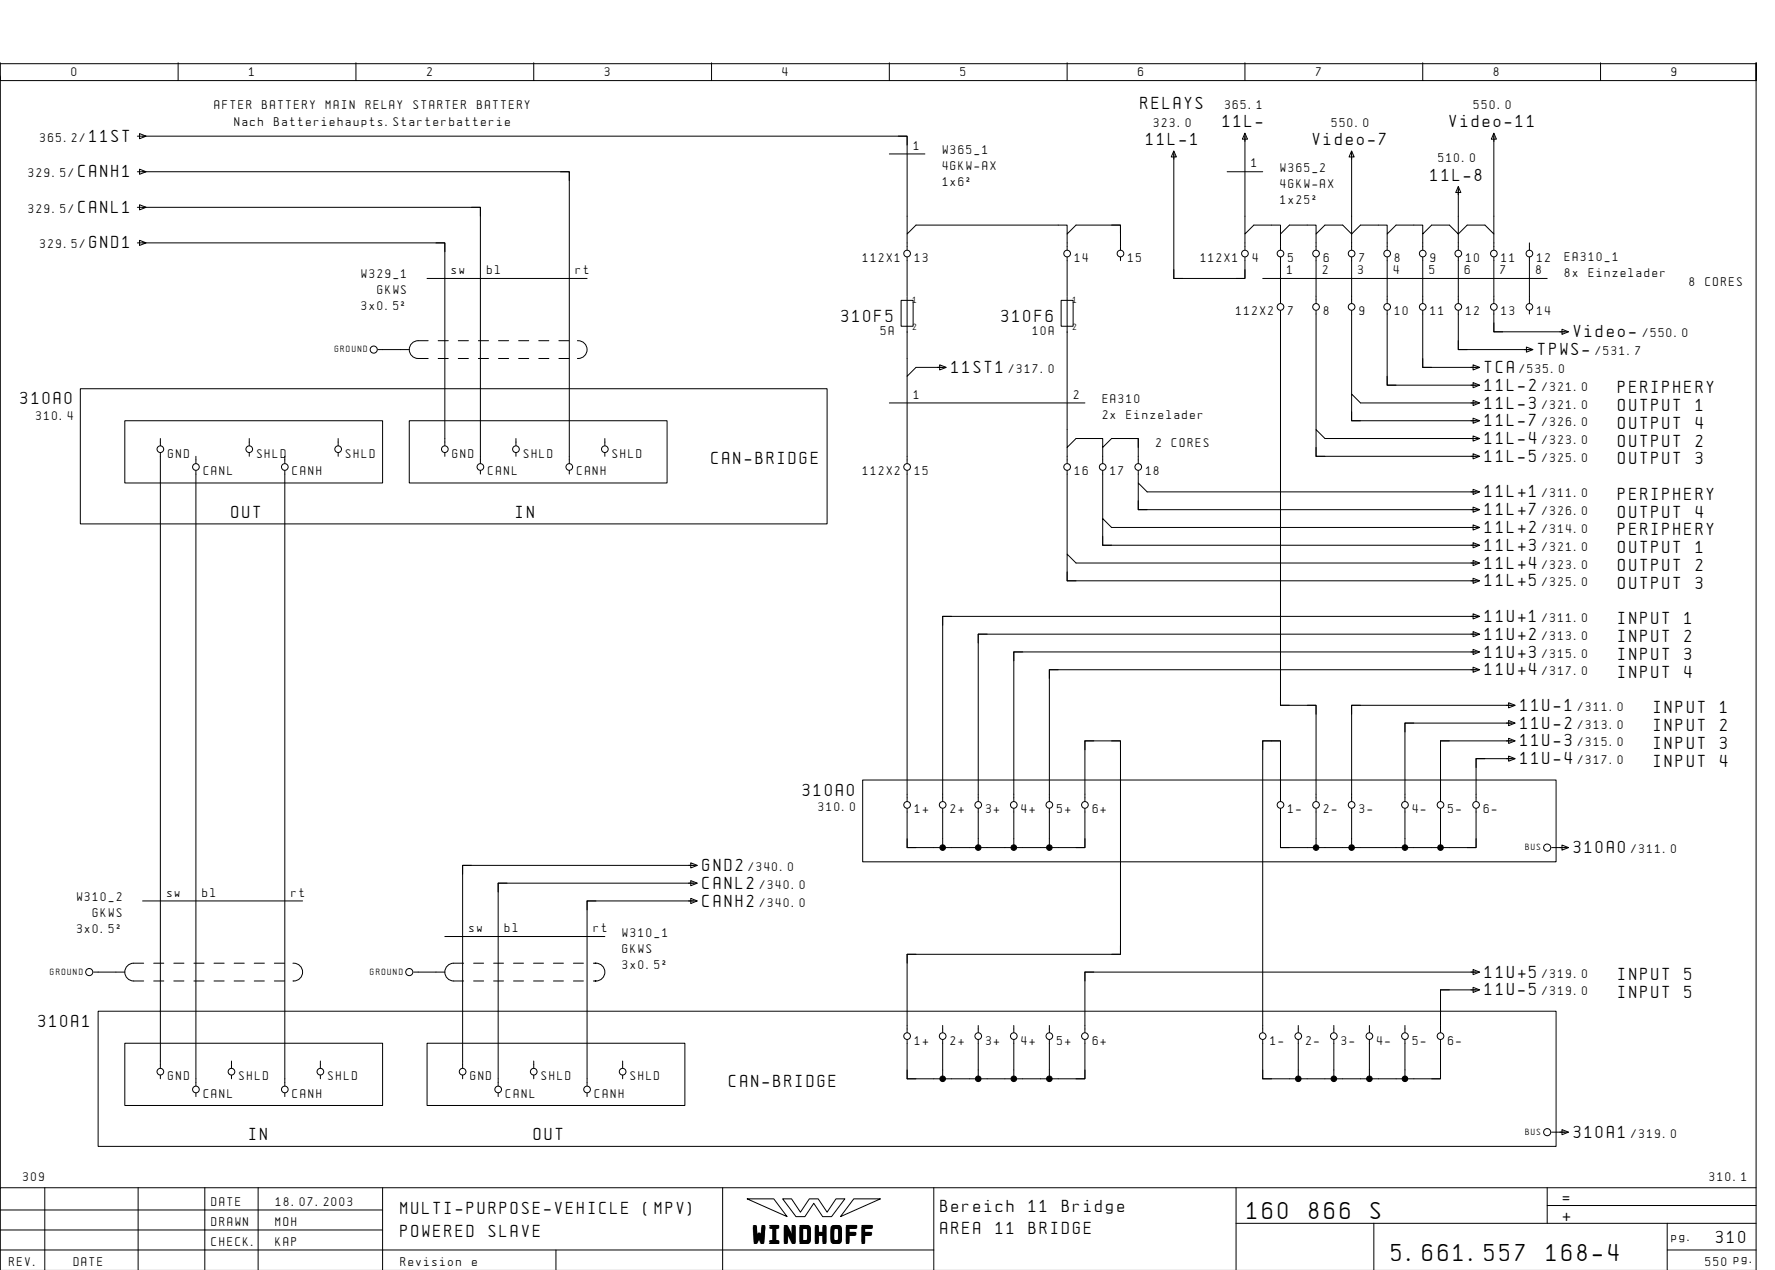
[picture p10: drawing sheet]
<svg xmlns="http://www.w3.org/2000/svg" width="399mm" height="286mm" viewBox="0 0 399 286" stroke-linecap="round" stroke-linejoin="round" font-family="sans-serif">
<g fill="none" stroke="#000" stroke-width=".22">
<path d="M.1 14.1v4h395v-4v271.6M.1 17.1v250M.1 14.3h395M40.1 14.1v4M80.1 14.1v4M120.1 14.1v4M160.1 14.1v4M200.1 14.1v4M240.1 14.1v4M280.1 14.1v4M320.1 14.1v4M360.1 14.1v4"/>
<path d="M30.9 30.6h1.9M30.9 38.6h1.9M31.4 30l1.5 .6-1.5 .6zM31.4 38l1.5 .6-1.5 .6zM32.1 38.6h96v65.6M32.1 30.6h172v22l2-2h34v2l2-2h10v5.6M126.1 38.6h2v2M200.1 34.6h8M202.1 30.6h2v2M264.1 34.1v28.5h16v-4.8M264.1 33.9l.6 1.4h-1.2zM276.1 38.6h8"/>
<path d="M280.1 29.9l.5 1.4h-1.1zM280.1 30v22.6l2-2h4h2v2l2-2h6v2l2-2h4l2 2v-18.5M304.1 33.9l.6 1.4h-1.2zM336.1 29.9l.6 1.4h-1.2zM336.1 30v22.6l-2-2h-4l-2 2v3.6M30.9 46.6h1.9M30.9 54.6h1.9M31.4 46l1.5 .6-1.5 .6zM31.4 54l1.5 .6-1.5 .6zM32.1 54.6h68v45.6M32.1 46.6h76v57.6M98.1 54.6h2v2"/>
<path d="M106.1 46.6h2v2M204.1 57.8v8.8M204.1 52.6v3.6M240.1 57.8v8.8M240.1 52.6v3.6M250.1 50.6h2v2M252.1 57.8v.8M280.1 52.6v3.6M288.1 52.6v3.6M288.1 57.8v10.4M296.1 52.6v3.6M296.1 57.8v10.4"/>
<path d="M304.1 57.8v10.4M312.1 52.6v3.6M312.1 57.8v10.4M320.1 52.6v3.6M320.1 57.8v10.4M328.1 42v10.6l-2-2h-4l-2 2v-2h-6l-2 2v-2h-6l-2 2v3.6M328.1 57.8v10.4M328.1 41.9l.6 1.4h-1.2zM336.1 52.6v3.6M336.1 57.8v10.4M344.1 54.6v1.6M344.1 57.8v10.4"/>
<path d="M85.1 78.6h7M96.1 62.6h36M96.3 76.6h-2.2a2 2 0 0 0-2 2 2 2 0 0 0 2 2h2.2M98.6 76.6h2.2M103.1 76.6h2.3M107.6 76.6h2.3M112.1 76.6h2.3M116.7 76.6h2.2M121.2 76.6h2.3M125.7 76.6h2.3M129.9 76.6a2.01 2.01 0 0 1 2.2 2 2.01 2.01 0 0 1-2.2 2M202.7 67.5h2.7v5.9h-2.7z"/>
<path d="M204.1 66.8v17.8l2-2h6.7M238.7 67.5h2.7v5.9h-2.7zM240.1 66.8v33.8l2-2h6v2l2-2h6v5.6M264.1 60.6v2h2M280.1 60.6v2h-2M284.1 62.6h64M288.1 69.8v88.8h8v21.6M296.1 69.8v26.8M304.1 69.8v18.8M312.1 69.8v16.8h20.6M320.1 69.8v12.8h12.6M328.1 69.8v8.8h16.6"/>
<path d="M328.1 76.6v2h2M336.1 72.6v2h2M336.1 69.8v4.8h16.6M343.4 78l1.5 .6-1.5 .6zM344.1 69.8v.8M351.4 74l1.5 .6-1.5 .6zM18.1 87.4h168v30.4h-168zM28.1 94.6h58v14h-58zM36.1 98.6v1.6M56.1 98.6v1.6M76.1 98.6v1.6M92.1 94.6h58v14h-58z"/>
<path d="M98.6 80.6h2.2M103.1 80.6h2.3M107.6 80.6h2.3M112.1 80.6h2.3M116.1 98.6v1.6M116.7 80.6h2.2M121.2 80.6h2.3M125.7 80.6h2.3M136.1 98.6v1.6M200.1 90.6h44M204.1 84.6v19.6M211.4 82l1.5 .6-1.5 .6z"/>
<path d="M254.1 98.6h2v2M304.1 92.6v2h28.6M312.1 84.6v2h2M320.1 80.6v2h2M331.4 82l1.5 .6-1.5 .6zM331.4 86l1.5 .6-1.5 .6zM331.4 90l1.5 .6-1.5 .6zM331.4 94l1.5 .6-1.5 .6zM331.4 98l1.5 .6-1.5 .6zM332.7 98.6h-34.6l-2-2v6h2M332.7 90.6h-26.6l-2-2v6h2M36.1 101.8v138.4"/>
<path d="M44.1 102.6v1.6M44.1 105.8v138.4M56.1 101.8v.8M64.1 102.6v1.6M64.1 105.8v138.4M76.1 101.8v.8M100.1 101.8v.8M108.1 105.8v.8M116.1 101.8v.8M128.1 105.8v.8M136.1 101.8v.8M204.1 105.8v74.4"/>
<path d="M240.1 105.8v18.8M240.1 100.6v3.6M248.1 100.6v3.6M248.1 105.8v10.8M256.1 105.8v2.8M256.1 112.6v2h76.6M296.1 100.6v2h36.6M331.4 102l1.5 .6-1.5 .6zM331.4 110l1.5 .6-1.5 .6zM331.4 114l1.5 .6-1.5 .6zM331.4 118l1.5 .6-1.5 .6zM332.7 118.6h-82.6l-2-2v6h2"/>
<path d="M332.7 110.6h-74.6l-2-2v6h2M214.1 138.6h-2v2M240.1 128.6v2h92.6M248.1 120.6v2h84.6M331.4 122l1.5 .6-1.5 .6zM331.4 126l1.5 .6-1.5 .6zM331.4 130l1.5 .6-1.5 .6zM331.4 138l1.5 .6-1.5 .6zM332.7 126.6h-90.6l-2-2v6h2M332.7 138.6h-120.6v41.6M222.1 142.6h-2v2M230.1 146.6h-2v2"/>
<path d="M238.1 150.6h-2v2M288.1 156.6v2h2M294.1 158.6h2v2M306.1 158.6h-2v2M331.4 142l1.5 .6-1.5 .6zM331.4 146l1.5 .6-1.5 .6zM331.4 150l1.5 .6-1.5 .6zM332.7 142.6h-112.6v37.6M332.7 146.6h-104.6v33.6M332.7 150.6h-96.6v29.6M339.4 158l1.5 .6-1.5 .6zM340.8 158.6h-36.7v21.6"/>
<path d="M194.1 175.4h156v18.4h-156zM246.1 166.6h-2v2M250.1 166.6h2v2M284.1 168.6v-2h4v2M318.1 162.6h-2v2M326.1 166.6h-2v2M334.1 170.6h-2v2M339.4 162l1.5 .6-1.5 .6zM339.4 166l1.5 .6-1.5 .6zM339.4 170l1.5 .6-1.5 .6zM340.8 162.6h-24.7v17.6M340.8 166.6h-16.7v13.6"/>
<path d="M340.8 170.6h-8.7v9.6M106.1 194.6h-2v2M114.1 198.6h-2v2M155.4 194l1.5 .6-1.5 .6zM155.4 198l1.5 .6-1.5 .6zM156.8 194.6h-52.7v45.6M156.8 198.6h-44.7v45.6M204.1 181.8v8.8h40v-8.8M204.1 188.6v2h2M212.1 181.8v8.8M220.1 181.8v8.8M228.1 181.8v8.8"/>
<path d="M236.1 181.8v8.8M244.1 180.2v-13.6h8v48h-48v17.6M244.1 188.6v2h-2M288.1 188.6v2h2M288.1 180.2v-13.6h-4v65.6M288.1 181.8v8.8h44v-8.8M296.1 181.8v8.8M304.1 181.8v8.8M316.1 181.8v8.8M324.1 181.8v8.8M332.1 188.6v2h-2M349.1 190.6h3.6"/>
<path d="M351.4 190l1.5 .6-1.5 .6zM21.1 218.6h7M32.1 202.6h36M32.3 216.6h-2.2a2 2 0 0 0-2 2 2 2 0 0 0 2 2h2.2M34.6 216.6h2.3M39.1 216.6h2.3M43.6 216.6h2.3M48.1 216.6h2.3M52.7 216.6h2.3M57.2 216.6h2.3M61.7 216.6h2.3M65.9 216.6a2.01 2.01 0 0 1 2.2 2 2.01 2.01 0 0 1-2.2 2"/>
<path d="M93.1 218.6h7M100.1 210.6h36M104.3 216.6h-2.2a2 2 0 0 0-2 2 2 2 0 0 0 2 2h2.2M106.5 216.6h2.3M111 216.6h2.3M115.5 216.6h2.3M120 216.6h2.3M124.5 216.6h2.2M129 216.6h2.2M133.5 216.6h.6h-.2M134.1 216.6a2 2 0 0 1 2 2 2 2 0 0 1-2 2M134.1 202.6h-2v2"/>
<path d="M155.4 202l1.5 .6-1.5 .6zM156.8 202.6h-24.7v41.6M206.1 214.6h-2v2M246.1 218.6h-2v2M252.1 212.6v2h-2M331.4 218l1.5 .6-1.5 .6zM332.7 218.6h-88.6v13.6M22.1 227.4h328v30.4h-328zM28.1 234.6h58v14h-58zM34.6 220.6h2.3M39.1 220.6h2.3M43.6 220.6h2.3"/>
<path d="M48.1 220.6h2.3M52.1 238.6v1.6M52.7 220.6h2.3M57.2 220.6h2.3M61.7 220.6h2.3M72.1 238.6v1.6M96.1 234.6h58v14h-58zM106.5 220.6h2.3M111 220.6h2.3M115.5 220.6h2.3M120 220.6h2.3M120.1 238.6v1.6"/>
<path d="M124.5 220.6h2.2M129 220.6h2.2M133.5 220.6h.6h-.2M140.1 238.6v1.6M204.1 233.8v8.8h40v-8.8M212.1 230.6v1.6M212.1 233.8v8.8M220.1 230.6v1.6M220.1 233.8v8.8M228.1 230.6v1.6M228.1 233.8v8.8M236.1 230.6v1.6"/>
<path d="M236.1 233.8v8.8M284.1 233.8v8.8h34h6v-8.8M292.1 230.6v1.6M292.1 233.8v8.8M300.1 230.6v1.6M300.1 233.8v8.8M308.1 230.6v1.6M308.1 233.8v8.8M316.1 230.6v1.6M316.1 233.8v8.8M326.1 222.6h-2v2M331.4 222l1.5 .6-1.5 .6z"/>
<path d="M332.7 222.6h-8.6v9.6M36.1 241.8v.8M44.1 245.8v.8M52.1 241.8v.8M64.1 245.8v.8M72.1 241.8v.8M104.1 241.8v.8M112.1 245.8v.8M120.1 241.8v.8M132.1 245.8v.8M140.1 241.8v.8M204.1 240.6v2h2"/>
<path d="M244.1 240.6v2h-2M284.1 240.6v2h2M324.1 240.6v2h-2M351.4 254l1.5 .6-1.5 .6zM352.7 254.6h-3.6M10.1 267.1v18.5M31.1 267.1v18.5M46.1 267.1v18.6M58.1 267.1v18.6M86.1 272.1h-86M86.1 276.6h-86M86.1 267.1v18.6"/>
<path d="M162.6 267.1v18.6M168.1 269.6h6l3 4zM176.1 269.6h2l2 3 2-3h2l2 3 2-3h2l-3 4h-2l-2-3-2 3h-2zM192.1 269.6h6l-9 4zM210.1 267.1v18.6M278.1 275.1h117M278.1 267.1v18.6M309.1 275.1v10.6M348.1 271.1h47M348.1 267.1v8M375.1 275.1v10.6M395.1 267.1h-395v18.6"/>
<path d="M125.1 281.1v4.6M210.1 281.1h-210M375.1 281.1h20"/>
<circle cx="204.1" cy="57" r=".75"/>
<circle cx="240.1" cy="57" r=".75"/>
<circle cx="252.1" cy="57" r=".75"/>
<circle cx="280.1" cy="57" r=".75"/>
<circle cx="288.1" cy="57" r=".75"/>
<circle cx="296.1" cy="57" r=".75"/>
<circle cx="304.1" cy="57" r=".75"/>
<circle cx="312.1" cy="57" r=".75"/>
<circle cx="320.1" cy="57" r=".75"/>
<circle cx="328.1" cy="57" r=".75"/>
<circle cx="336.1" cy="57" r=".75"/>
<circle cx="344.1" cy="57" r=".75"/>
<circle cx="84.1" cy="78.6" r=".8"/>
<circle cx="288.1" cy="69" r=".75"/>
<circle cx="296.1" cy="69" r=".75"/>
<circle cx="304.1" cy="69" r=".75"/>
<circle cx="312.1" cy="69" r=".75"/>
<circle cx="320.1" cy="69" r=".75"/>
<circle cx="328.1" cy="69" r=".75"/>
<circle cx="336.1" cy="69" r=".75"/>
<circle cx="344.1" cy="69" r=".75"/>
<circle cx="36.1" cy="101" r=".75"/>
<circle cx="44.1" cy="105" r=".75"/>
<circle cx="56.1" cy="101" r=".75"/>
<circle cx="64.1" cy="105" r=".75"/>
<circle cx="76.1" cy="101" r=".75"/>
<circle cx="100.1" cy="101" r=".75"/>
<circle cx="108.1" cy="105" r=".75"/>
<circle cx="116.1" cy="101" r=".75"/>
<circle cx="128.1" cy="105" r=".75"/>
<circle cx="136.1" cy="101" r=".75"/>
<circle cx="204.1" cy="105" r=".75"/>
<circle cx="240.1" cy="105" r=".75"/>
<circle cx="248.1" cy="105" r=".75"/>
<circle cx="256.1" cy="105" r=".75"/>
<circle cx="204.1" cy="181" r=".75"/>
<circle cx="212.1" cy="181" r=".75"/>
<circle cx="220.1" cy="181" r=".75"/>
<circle cx="228.1" cy="181" r=".75"/>
<circle cx="236.1" cy="181" r=".75"/>
<circle cx="244.1" cy="181" r=".75"/>
<circle cx="288.1" cy="181" r=".75"/>
<circle cx="296.1" cy="181" r=".75"/>
<circle cx="304.1" cy="181" r=".75"/>
<circle cx="316.1" cy="181" r=".75"/>
<circle cx="324.1" cy="181" r=".75"/>
<circle cx="332.1" cy="181" r=".75"/>
<circle cx="348.1" cy="190.6" r=".8"/>
<circle cx="20.1" cy="218.6" r=".8"/>
<circle cx="92.1" cy="218.6" r=".8"/>
<circle cx="204.1" cy="233" r=".75"/>
<circle cx="212.1" cy="233" r=".75"/>
<circle cx="220.1" cy="233" r=".75"/>
<circle cx="228.1" cy="233" r=".75"/>
<circle cx="236.1" cy="233" r=".75"/>
<circle cx="244.1" cy="233" r=".75"/>
<circle cx="284.1" cy="233" r=".75"/>
<circle cx="292.1" cy="233" r=".75"/>
<circle cx="300.1" cy="233" r=".75"/>
<circle cx="308.1" cy="233" r=".75"/>
<circle cx="316.1" cy="233" r=".75"/>
<circle cx="324.1" cy="233" r=".75"/>
<circle cx="36.1" cy="241" r=".75"/>
<circle cx="44.1" cy="245" r=".75"/>
<circle cx="52.1" cy="241" r=".75"/>
<circle cx="64.1" cy="245" r=".75"/>
<circle cx="72.1" cy="241" r=".75"/>
<circle cx="104.1" cy="241" r=".75"/>
<circle cx="112.1" cy="245" r=".75"/>
<circle cx="120.1" cy="241" r=".75"/>
<circle cx="132.1" cy="245" r=".75"/>
<circle cx="140.1" cy="241" r=".75"/>
<circle cx="348.1" cy="254.6" r=".8"/>
</g>
<g fill="#000" stroke="#000" stroke-width=".22">
<circle cx="212.1" cy="190.6" r=".63"/>
<circle cx="220.1" cy="190.6" r=".62"/>
<circle cx="228.1" cy="190.6" r=".63"/>
<circle cx="236.1" cy="190.6" r=".63"/>
<circle cx="296.1" cy="190.6" r=".62"/>
<circle cx="304.1" cy="190.6" r=".63"/>
<circle cx="316.1" cy="190.6" r=".62"/>
<circle cx="324.1" cy="190.6" r=".62"/>
<circle cx="212.1" cy="242.6" r=".63"/>
<circle cx="220.1" cy="242.6" r=".62"/>
<circle cx="228.1" cy="242.6" r=".63"/>
<circle cx="236.1" cy="242.6" r=".63"/>
<circle cx="292.1" cy="242.6" r=".63"/>
<circle cx="300.1" cy="242.6" r=".63"/>
<circle cx="308.1" cy="242.6" r=".62"/>
<circle cx="316.1" cy="242.6" r=".62"/>
</g>
<g font-size="4.4">
<text x="280.6" y="274.1">160</text>
<text x="294.5" y="274.1">866</text>
<text x="308.4" y="274.1">S</text>
<text x="169.5" y="279.3">WINDHOFF</text>
<text x="313.1" y="283.6">5.661.557</text>
<text x="347.9" y="283.6">168-4</text>
</g>
<g font-size="3.1">
<text x="256.6" y="24.4">RELAYS</text>
<text x="275.1" y="28.6">11L-</text>
<text x="326.1" y="28.6">Video-11</text>
<text x="20.1" y="31.9">11ST</text>
<text x="257.9" y="32.6">11L-1</text>
<text x="295.4" y="32.6">Video-7</text>
<text x="17.6" y="39.9">CANH1</text>
<text x="321.9" y="40.6">11L-8</text>
<text x="17.6" y="47.9">CANL1</text>
<text x="20.1" y="55.9">GND1</text>
<text x="189.3" y="72.3">310F5</text>
<text x="225.3" y="72.3">310F6</text>
<text x="354.1" y="75.9">Video-</text>
<text x="214.1" y="83.9">11ST1</text>
<text x="334.1" y="83.9">TCA</text>
<text x="346.1" y="79.9">TPWS-</text>
<text x="334.1" y="87.9">11L-2</text>
<text x="364.1" y="88.4">PERIPHERY</text>
<text x="4.6" y="90.9">310A0</text>
<text x="334.1" y="91.9">11L-3</text>
<text x="334.1" y="95.9">11L-7</text>
<text x="364.1" y="92.4">OUTPUT</text>
<text x="381.5" y="92.4">1</text>
<text x="334.1" y="99.9">11L-4</text>
<text x="364.1" y="96.4">OUTPUT</text>
<text x="364.1" y="100.4">OUTPUT</text>
<text x="381.5" y="96.4">4</text>
<text x="381.5" y="100.4">2</text>
<text x="160.1" y="104.4">CAN-BRIDGE</text>
<text x="334.1" y="103.9">11L-5</text>
<text x="364.1" y="104.4">OUTPUT</text>
<text x="381.5" y="104.4">3</text>
<text x="334.1" y="111.9">11L+1</text>
<text x="364.1" y="112.4">PERIPHERY</text>
<text x="52.1" y="116.4">OUT</text>
<text x="116.1" y="116.4">IN</text>
<text x="334.1" y="115.9">11L+7</text>
<text x="334.1" y="119.9">11L+2</text>
<text x="364.1" y="116.4">OUTPUT</text>
<text x="381.5" y="116.4">4</text>
<text x="334.1" y="123.9">11L+3</text>
<text x="364.1" y="120.4">PERIPHERY</text>
<text x="364.1" y="124.4">OUTPUT</text>
<text x="381.5" y="124.4">1</text>
<text x="334.1" y="127.9">11L+4</text>
<text x="334.1" y="131.9">11L+5</text>
<text x="364.1" y="128.4">OUTPUT</text>
<text x="381.5" y="128.4">2</text>
<text x="364.1" y="132.4">OUTPUT</text>
<text x="381.5" y="132.4">3</text>
<text x="334.1" y="139.9">11U+1</text>
<text x="334.1" y="143.9">11U+2</text>
<text x="364.1" y="140.4">INPUT</text>
<text x="379" y="140.4">1</text>
<text x="334.1" y="147.9">11U+3</text>
<text x="364.1" y="144.4">INPUT</text>
<text x="364.1" y="148.4">INPUT</text>
<text x="379" y="144.4">2</text>
<text x="379" y="148.4">3</text>
<text x="334.1" y="151.9">11U+4</text>
<text x="364.1" y="152.4">INPUT</text>
<text x="379" y="152.4">4</text>
<text x="342.1" y="159.9">11U-1</text>
<text x="372.1" y="160.4">INPUT</text>
<text x="387" y="160.4">1</text>
<text x="342.1" y="163.9">11U-2</text>
<text x="342.1" y="167.9">11U-3</text>
<text x="372.1" y="164.4">INPUT</text>
<text x="387" y="164.4">2</text>
<text x="342.1" y="171.9">11U-4</text>
<text x="372.1" y="168.4">INPUT</text>
<text x="372.1" y="172.4">INPUT</text>
<text x="387" y="168.4">3</text>
<text x="387" y="172.4">4</text>
<text x="180.6" y="178.9">310A0</text>
<text x="354.1" y="191.9">310A0</text>
<text x="158.1" y="195.9">GND2</text>
<text x="158.1" y="199.9">CANL2</text>
<text x="158.1" y="203.9">CANH2</text>
<text x="334.1" y="219.9">11U+5</text>
<text x="364.1" y="220.4">INPUT</text>
<text x="379" y="220.4">5</text>
<text x="334.1" y="223.9">11U-5</text>
<text x="364.1" y="224.4">INPUT</text>
<text x="379" y="224.4">5</text>
<text x="8.6" y="230.9">310A1</text>
<text x="164.1" y="244.4">CAN-BRIDGE</text>
<text x="56.1" y="256.4">IN</text>
<text x="120.1" y="256.4">OUT</text>
<text x="354.1" y="255.9">310A1</text>
<text x="90.1" y="273.1">MULTI-PURPOSE-VEHICLE</text>
<text x="144.8" y="273.1">(MPV)</text>
<text x="211.6" y="272.6">Bereich</text>
<text x="231.5" y="272.6">11</text>
<text x="238.9" y="272.6">Bridge</text>
<text x="351.6" y="270.6">=</text>
<text x="351.6" y="274.6">+</text>
<text x="90.1" y="278.1">POWERED</text>
<text x="110" y="278.1">SLAVE</text>
<text x="211.6" y="277.6">AREA</text>
<text x="224" y="277.6">11</text>
<text x="231.5" y="277.6">BRIDGE</text>
<text x="386.1" y="279.6">310</text>
</g>
<g font-size="2.3">
<text x="16.1" y="17.1">0</text>
<text x="56.1" y="17.1">1</text>
<text x="96.1" y="17.1">2</text>
<text x="136.1" y="17.1">3</text>
<text x="176.1" y="17.1">4</text>
<text x="216.1" y="17.1">5</text>
<text x="256.1" y="17.1">6</text>
<text x="296.1" y="17.1">7</text>
<text x="336.1" y="17.1">8</text>
<text x="376.1" y="17.1">9</text>
<text x="48.3" y="24.4">AFTER</text>
<text x="52.7" y="28.4">Nach</text>
<text x="59" y="24.4">BATTERY</text>
<text x="61.7" y="28.4">Batteriehaupts.Starterbatterie</text>
<text x="73.3" y="24.4">MAIN</text>
<text x="82.3" y="24.4">RELAY</text>
<text x="93" y="24.4">STARTER</text>
<text x="107.4" y="24.4">BATTERY</text>
<text x="259.6" y="28.5">323.0</text>
<text x="275.6" y="24.5">365.1</text>
<text x="299.6" y="28.5">550.0</text>
<text x="331.6" y="24.5">550.0</text>
<text x="9" y="31.9">365.2/</text>
<text x="205.6" y="33.6">1</text>
<text x="212.1" y="34.6">W365_1</text>
<text x="6.4" y="39.9">329.5/</text>
<text x="212.1" y="38.2">4GKW-AX</text>
<text x="212.1" y="41.8">1x6˝</text>
<text x="281.6" y="37.6">1</text>
<text x="288.1" y="38.6">W365_2</text>
<text x="323.6" y="36.5">510.0</text>
<text x="6.4" y="47.9">329.5/</text>
<text x="288.1" y="42.2">4GKW-AX</text>
<text x="288.1" y="45.8">1x25˝</text>
<text x="9" y="55.9">329.5/</text>
<text x="194.1" y="58.9">112X1</text>
<text x="205.8" y="58.9">13</text>
<text x="241.8" y="58.9">14</text>
<text x="253.8" y="58.9">15</text>
<text x="270.1" y="58.9">112X1</text>
<text x="281.8" y="58.9">4</text>
<text x="289.8" y="58.9">5</text>
<text x="297.8" y="58.9">6</text>
<text x="305.8" y="58.9">7</text>
<text x="313.8" y="58.9">8</text>
<text x="321.8" y="58.9">9</text>
<text x="329.8" y="58.9">10</text>
<text x="337.8" y="58.9">11</text>
<text x="345.8" y="58.9">12</text>
<text x="352.1" y="58.6">EA310_1</text>
<text x="81.3" y="62.6">W329_1</text>
<text x="101.6" y="61.6">sw</text>
<text x="109.6" y="61.6">bl</text>
<text x="129.6" y="61.6">rt</text>
<text x="289.6" y="61.6">1</text>
<text x="297.6" y="61.6">2</text>
<text x="305.6" y="61.6">3</text>
<text x="313.6" y="61.6">4</text>
<text x="321.6" y="61.6">5</text>
<text x="329.6" y="61.6">6</text>
<text x="337.6" y="61.6">7</text>
<text x="345.6" y="61.6">8</text>
<text x="352.1" y="62.2">8x</text>
<text x="357.4" y="62.2">Einzelader</text>
<text x="380.1" y="64.4">8</text>
<text x="383.7" y="64.4">CORES</text>
<text x="81.3" y="69.8">3x0.5˝</text>
<text x="84.9" y="66.2">GKWS</text>
<text x="278.1" y="70.9">112X2</text>
<text x="289.8" y="70.9">7</text>
<text x="297.8" y="70.9">8</text>
<text x="305.8" y="70.9">9</text>
<text x="313.8" y="70.9">10</text>
<text x="321.8" y="70.9">11</text>
<text x="329.8" y="70.9">12</text>
<text x="337.8" y="70.9">13</text>
<text x="345.8" y="70.9">14</text>
<text x="198.1" y="75.4">5A</text>
<text x="232.4" y="75.4">10A</text>
<text x="369.6" y="75.9">/550.0</text>
<text x="227" y="83.9">/317.0</text>
<text x="341.8" y="83.9">/535.0</text>
<text x="359" y="79.9">/531.7</text>
<text x="205.6" y="89.6">1</text>
<text x="241.6" y="89.6">2</text>
<text x="347" y="87.9">/321.0</text>
<text x="8.1" y="94.4">310.4</text>
<text x="248.1" y="90.6">EA310</text>
<text x="248.1" y="94.2">2x</text>
<text x="253.4" y="94.2">Einzelader</text>
<text x="347" y="91.9">/321.0</text>
<text x="347" y="95.9">/326.0</text>
<text x="260.1" y="100.4">2</text>
<text x="263.7" y="100.4">CORES</text>
<text x="347" y="99.9">/323.0</text>
<text x="37.8" y="102.9">GND</text>
<text x="45.8" y="106.9">CANL</text>
<text x="57.8" y="102.9">SHLD</text>
<text x="65.8" y="106.9">CANH</text>
<text x="77.8" y="102.9">SHLD</text>
<text x="101.8" y="102.9">GND</text>
<text x="109.8" y="106.9">CANL</text>
<text x="117.8" y="102.9">SHLD</text>
<text x="129.8" y="106.9">CANH</text>
<text x="137.8" y="102.9">SHLD</text>
<text x="194.1" y="106.9">112X2</text>
<text x="205.8" y="106.9">15</text>
<text x="241.8" y="106.9">16</text>
<text x="249.8" y="106.9">17</text>
<text x="257.8" y="106.9">18</text>
<text x="347" y="103.9">/325.0</text>
<text x="347" y="111.9">/311.0</text>
<text x="347" y="115.9">/326.0</text>
<text x="347" y="119.9">/314.0</text>
<text x="347" y="123.9">/321.0</text>
<text x="347" y="127.9">/323.0</text>
<text x="347" y="131.9">/325.0</text>
<text x="347" y="139.9">/311.0</text>
<text x="347" y="143.9">/313.0</text>
<text x="347" y="147.9">/315.0</text>
<text x="347" y="151.9">/317.0</text>
<text x="355" y="159.9">/311.0</text>
<text x="355" y="163.9">/313.0</text>
<text x="355" y="167.9">/315.0</text>
<text x="355" y="171.9">/317.0</text>
<text x="184.1" y="182.4">310.0</text>
<text x="205.8" y="182.9">1+</text>
<text x="213.8" y="182.9">2+</text>
<text x="221.8" y="182.9">3+</text>
<text x="229.8" y="182.9">4+</text>
<text x="237.8" y="182.9">5+</text>
<text x="245.8" y="182.9">6+</text>
<text x="289.8" y="182.9">1-</text>
<text x="297.8" y="182.9">2-</text>
<text x="305.8" y="182.9">3-</text>
<text x="317.8" y="182.9">4-</text>
<text x="325.8" y="182.9">5-</text>
<text x="333.8" y="182.9">6-</text>
<text x="367" y="191.9">/311.0</text>
<text x="168.4" y="195.9">/340.0</text>
<text x="17.3" y="202.6">W310_2</text>
<text x="37.6" y="201.6">sw</text>
<text x="45.6" y="201.6">bl</text>
<text x="65.6" y="201.6">rt</text>
<text x="171" y="199.9">/340.0</text>
<text x="171" y="203.9">/340.0</text>
<text x="17.3" y="209.8">3x0.5˝</text>
<text x="20.9" y="206.2">GKWS</text>
<text x="105.6" y="209.6">sw</text>
<text x="113.6" y="209.6">bl</text>
<text x="133.6" y="209.6">rt</text>
<text x="140.1" y="210.6">W310_1</text>
<text x="140.1" y="214.2">GKWS</text>
<text x="140.1" y="217.8">3x0.5˝</text>
<text x="347" y="219.9">/319.0</text>
<text x="347" y="223.9">/319.0</text>
<text x="205.8" y="234.9">1+</text>
<text x="213.8" y="234.9">2+</text>
<text x="221.8" y="234.9">3+</text>
<text x="229.8" y="234.9">4+</text>
<text x="237.8" y="234.9">5+</text>
<text x="245.8" y="234.9">6+</text>
<text x="285.8" y="234.9">1-</text>
<text x="293.8" y="234.9">2-</text>
<text x="301.8" y="234.9">3-</text>
<text x="309.8" y="234.9">4-</text>
<text x="317.8" y="234.9">5-</text>
<text x="325.8" y="234.9">6-</text>
<text x="37.8" y="242.9">GND</text>
<text x="53.8" y="242.9">SHLD</text>
<text x="73.8" y="242.9">SHLD</text>
<text x="105.8" y="242.9">GND</text>
<text x="121.8" y="242.9">SHLD</text>
<text x="141.8" y="242.9">SHLD</text>
<text x="45.8" y="246.9">CANL</text>
<text x="65.8" y="246.9">CANH</text>
<text x="113.8" y="246.9">CANL</text>
<text x="133.8" y="246.9">CANH</text>
<text x="367" y="255.9">/319.0</text>
<text x="5.2" y="265.6">309</text>
<text x="384.6" y="265.6">310.1</text>
<text x="47.6" y="271.1">DATE</text>
<text x="47.6" y="275.6">DRAWN</text>
<text x="62" y="275.6">MOH</text>
<text x="62.1" y="271.1">18.07.2003</text>
<text x="47.6" y="280.1">CHECK.</text>
<text x="62" y="280.1">KAP</text>
<text x="376.1" y="279.1">pg.</text>
<text x="2.1" y="284.6">REV.</text>
<text x="16.6" y="284.6">DATE</text>
<text x="90.1" y="284.6">Revision</text>
<text x="106.2" y="284.6">e</text>
<text x="383.7" y="284.6">550 pg.</text>
</g>
<g font-size="1.6">
<text x="205.3" y="68.1">1</text>
<text x="241.4" y="68.1">1</text>
<text x="205.3" y="74.1">2</text>
<text x="241.4" y="74.1">2</text>
<text x="75.3" y="79.3">GROUND</text>
<text x="343.2" y="191.3">BUS</text>
<text x="11.3" y="219.3">GROUND</text>
<text x="83.3" y="219.3">GROUND</text>
<text x="343.2" y="255.3">BUS</text>
</g>
</svg>
